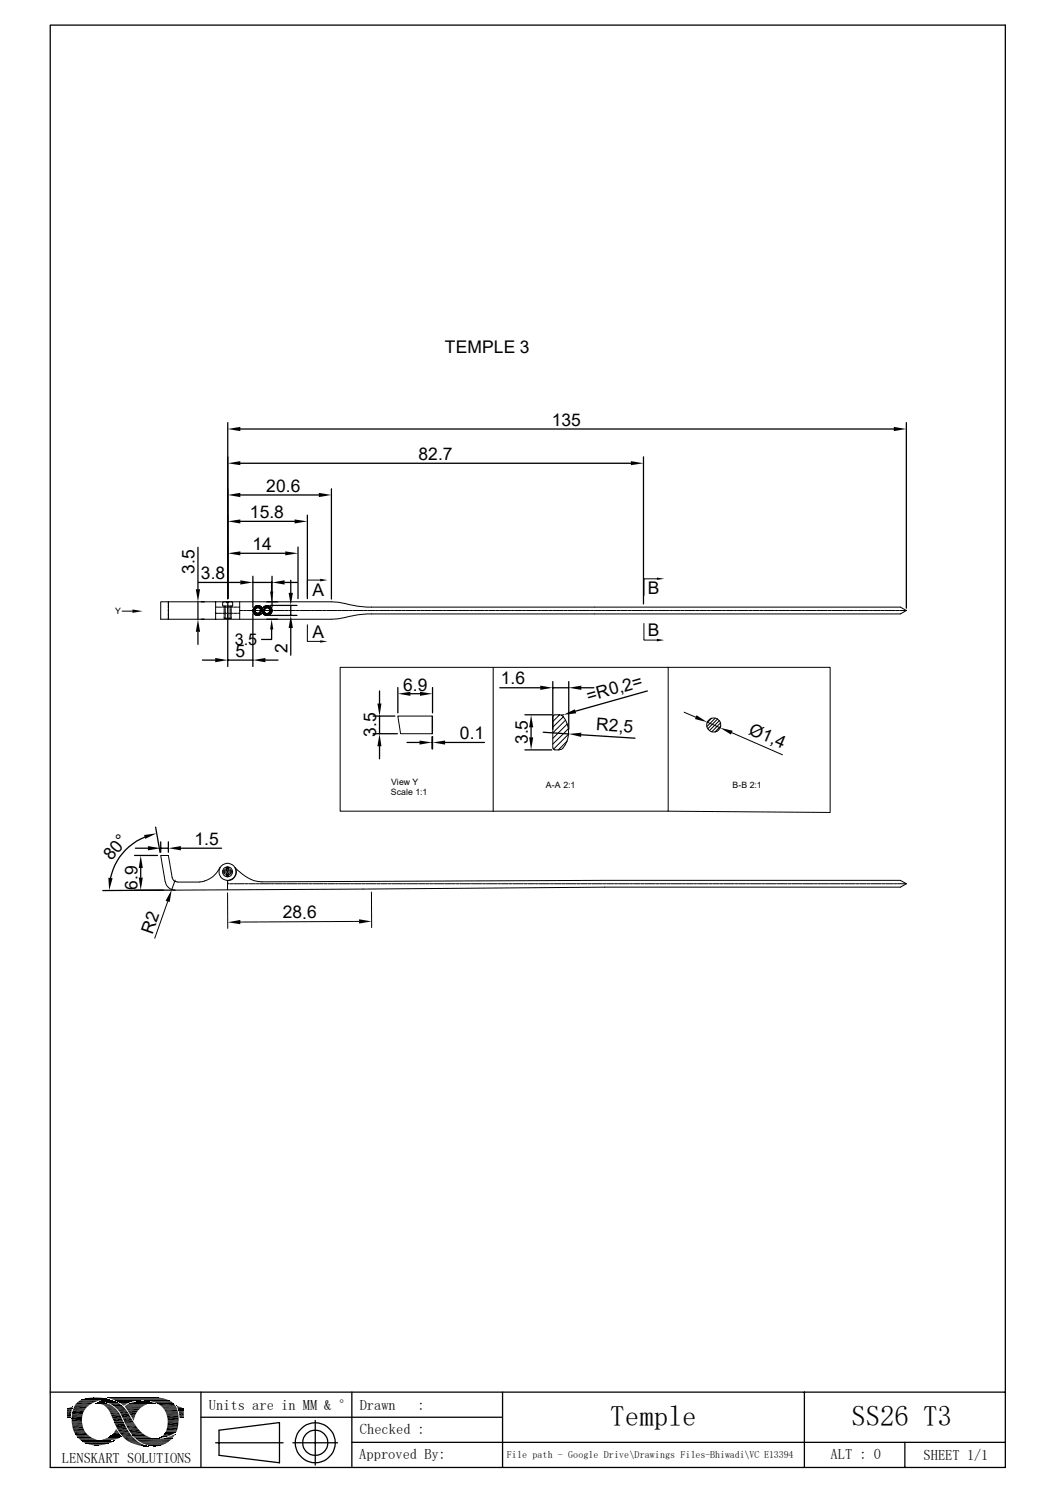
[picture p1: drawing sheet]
<svg xmlns="http://www.w3.org/2000/svg" width="210mm" height="297mm" viewBox="0 0 210 297" stroke-linecap="round" stroke-linejoin="round" font-family="sans-serif">
<g fill="none" stroke="#000" stroke-width=".2">
<path d="M32 119.7h1.5v.6v-.6l33.8 .1a30.3 30.3 0 0 0 6.6 1h105.2l1.2 .7-1.2 .6h-105.2a30.3 30.3 0 0 0-6.6 1l-33.8 .1v-.6v.6h-1.5zM42.9 119.7v3.5M44.5 119.7l-.2 .2v.7h.3M45.1 119.7v.2h.4v-.2M45.3 119.7v3.5M46.1 119.7l.2 .2v.7h-1M47.7 119.7v3.5M63.7 115.4h-2.6v3.3M130.6 115.1h-2.5v3.3M24.3 121.6h2M33.5 120.4v.6M33.5 121.2v.6"/>
<path d="M33.5 121.9v.6M42.9 122h.4M42.9 120.8h.4M43.5 122h.6M43.5 120.8h.6M44.2 122h.6M44.2 120.8h.6M44.6 120.6h.6M44.6 120.6v.3M44.6 121.1v.6M44.6 121.8v.6M44.6 122.6v.4"/>
<path d="M44.6 123l.6 .1M44.6 123h.6M44.8 120.6v.4M44.8 121.1v.7M44.8 121.9v.6M44.8 122.6v.5M45 122h.6M45 120.8h.6M45.3 123h.7M45.7 122h.6M45.7 120.8h.6M45.8 120.6v.4"/>
<path d="M45.8 121.1v.7M45.8 121.9v.6M45.8 122.6v.5M46 120.6v.3M46 121.1v.6M46 121.8v.6M46 122.6v.4M46 123l-.7 .1M46.5 122h.6M46.5 120.8h.6M47.2 120.8h.5M47.2 122h.5"/>
<path d="M47.7 121.5h.6M48.4 121.5h.6M49.2 121.5h.6M49.9 121.5h.6M50.3 121.3l.2 .8M50.5 122.1a.98 .98 0 0 0 1.4 0M50.7 121.5h.6M50.7 121.5l-.4 .3M50.7 121.3l-.4 .4M50.7 121.7l-.3 .3M50.8 121.7l.3 .3M50.8 121.8l-.3 .3"/>
<path d="M50.8 120.6l-.3 .3-.1 .4M50.9 121.9l-.3 .3M51 120.5l-.7 .7M51 122l-.3 .3M51.1 122h.1M51.1 122l-.3 .3M51.2 120.5l-.4 .1M51.2 120.5h.4M51.2 120.5l-.9 .9M51.3 120.9h.1M51.3 120.9a.55 .55 0 0 0-.5 .7M51.3 122l-.4 .4"/>
<path d="M51.4 120.9l.5 .5M51.4 120.5l-1.1 1.1M51.4 121.5h.6M51.5 122l-.4 .4M51.7 120.5l-.3 .4M51.7 121.7h.1M51.7 121.7l-.4 .3M51.7 121.7l.3 .4M51.8 121.7l-.1 .1M51.8 120.6l-.3 .3M51.8 121.8l-.6 .7M51.9 121.4l.3 .5"/>
<path d="M51.9 120.7l-.3 .2M51.9 122l-.5 .4M51.9 122l-.3 .4M52 120.8l-.5-.3-.4 .4M52 120.8l.1 .2M52 120.7l-.3 .3M52.1 120.9l-.3 .3M52.2 121l-.3 .2M52.2 121.9h.1M52.2 121.9v.1M52.2 121.5h.6M52.2 121.1l-.3 .3"/>
<path d="M52.2 120.9h.1M52.2 120.9l.3 .6-.3 .3M52.3 121.9l.1 .2M52.3 121.2l-.3 .3M52.4 122.1l.4 .3M52.4 121.3l-.4 .3M52.4 121.4l-.3 .3M52.5 121.6h.1M52.5 121.6l.1 .2M52.5 121.5h.1M52.5 121.7l-.3 .2M52.6 121.8h.1"/>
<path d="M52.6 121.8l.4 .2h.3M52.6 121.8l-.3 .2M52.7 121.2h.1M52.7 121.9l-.3 .3M52.7 121.1l-.1 .1M52.7 120.5l-.2 .4M52.8 122l-.3 .3M52.9 121l-.2 .2M52.9 122l-.3 .3M52.9 121.5h.6M53 120.5l-.5 .4M53 122l-.3 .4"/>
<path d="M53.2 120.4l-.6 .7M53.2 122l-.4 .4M53.3 120.9a.54 .54 0 0 1 .3 .9M53.3 120.9l-.4 .1M53.3 120.5l-.4 .4M53.5 120.5l-.4 .4M53.6 121.8l-.3 .2M53.6 121.1l.3-.3 .2 .7M53.6 120.6l-.3 .3M53.7 121.5h.6M53.7 120.7l-.3 .2M53.8 120.7l-.3 .3"/>
<path d="M53.8 120.8a.98 .98 0 0 0-1.4 0l.3 .4M54 120.9l-.3 .3M54 121.1l-.3 .3M54.1 121.2l-.4 .4M54.1 121.8l-.7 .6M54.1 121.5a1.01 1.01 0 0 1-1.3 .9M54.1 121.3l-1.1 1.1M54.1 121.5l-.9 .9M54.1 121.5h.1M54.4 121.5h.6M55.2 121.5h.6M55.9 121.5h.6"/>
<path d="M56.7 121.5h.6M57.4 121.5h.6M58.2 121.5h.6M58.9 121.5h.6M59.7 121.5h.6M60.4 121.5h.6M61.1 124.3v3.3h2.6M61.2 121.5h.6M61.9 121.5h.6M62.7 121.5h.6M63.4 121.5h.6M64.2 121.5h.6"/>
<path d="M64.9 121.5h.6M65.7 121.5h.6M66.4 121.5h.6M67.2 121.5h.6M67.6 132.8h65.3v28.6h-65.3zM67.9 121.5h.6M68.7 121.5h.6M69.4 121.5h.6M70.2 121.5h.6M70.9 121.5h.6M71.7 121.5h.6M72.4 121.5h.6"/>
<path d="M73.2 121.5h.6M73.9 121.5h.6M74.7 121.5h.6M75.4 121.5h.6M76.2 121.5h.6M76.9 121.5h.6M77.7 121.5h.6M78.4 121.5h.6M79.2 121.5h.6M79.9 121.5h.6M80.7 121.5h.6M81.4 121.5h.6"/>
<path d="M82.2 121.5h.6M82.9 121.5h.6M83.7 121.5h.6M84.4 121.5h.6M85.2 121.5h.6M85.9 121.5h.6M86.7 121.5h.6M87.4 121.5h.6M88.2 121.5h.6M88.9 121.5h.6M89.7 121.5h.6M90.4 121.5h.6"/>
<path d="M91.2 121.5h.6M91.9 121.5h.6M92.7 121.5h.6M93.4 121.5h.6M94.2 121.5h.6M94.9 121.5h.6M95.7 121.5h.6M96.4 121.5h.6M97.2 121.5h.6M97.9 121.5h.6M98.1 132.8v28.7M98.7 121.5h.6"/>
<path d="M99.4 121.5h.6M100.2 121.5h.6M100.9 121.5h.6M101.7 121.5h.6M102.4 121.5h.6M103.2 121.5h.6M103.9 121.5h.6M104.7 121.5h.6M105.4 121.5h.6M106.2 121.5h.6M106.9 121.5h.6M107.7 121.5h.6"/>
<path d="M108.4 121.5h.6M109.2 121.5h.6M109.9 121.5h.6M110.7 121.5h.6M111.4 121.5h.6M112.2 121.5h.6M112.9 121.5h.6M113.7 121.5h.6M114.4 121.5h.6M115.2 121.5h.6M115.9 121.5h.6M116.7 121.5h.6"/>
<path d="M117.4 121.5h.6M118.2 121.5h.6M118.9 121.5h.6M119.7 121.5h.6M120.4 121.5h.6M121.2 121.5h.6M121.9 121.5h.6M122.7 121.5h.6M123.4 121.5h.6M124.2 121.5h.6M124.9 121.5h.6M125.7 121.5h.6"/>
<path d="M126.4 121.5h.6M127.2 121.5h.6M127.9 121.5h.6M128.1 124v3.3h2.5M128.7 121.5h.6M129.4 121.5h.6M130.2 121.5h.6M130.9 121.5h.6M131.7 121.5h.6M132.4 121.5h.6M132.9 132.8h32.2v28.8l-32.2-.2M133.2 121.5h.6"/>
<path d="M133.9 121.5h.6M134.7 121.5h.6M135.4 121.5h.6M136.2 121.5h.6M136.9 121.5h.6M137.7 121.5h.6M138.4 121.5h.6M139.2 121.5h.6M139.9 121.5h.6M140.7 121.5h.6M141.4 121.5h.6M142.2 121.5h.6"/>
<path d="M142.9 121.5h.6M143.7 121.5h.6M144.4 121.5h.6M145.2 121.5h.6M145.9 121.5h.6M146.7 121.5h.6M147.4 121.5h.6M148.2 121.5h.6M148.9 121.5h.6M149.7 121.5h.6M150.4 121.5h.6M151.2 121.5h.6"/>
<path d="M151.9 121.5h.6M152.7 121.5h.6M153.4 121.5h.6M154.2 121.5h.6M154.9 121.5h.6M155.7 121.5h.6M156.4 121.5h.6M157.2 121.5h.6M157.9 121.5h.6M158.7 121.5h.6M159.4 121.5h.6M160.2 121.5h.6"/>
<path d="M160.9 121.5h.6M161.7 121.5h.6M162.4 121.5h.6M163.2 121.5h.6M163.9 121.5h.6M164.7 121.5h.6M165.4 121.5h.6M166.2 121.5h.6M166.9 121.5h.6M167.7 121.5h.6M168.4 121.5h.6M169.2 121.5h.6"/>
<path d="M169.9 121.5h.6M170.7 121.5h.6M171.4 121.5h.6M172.2 121.5h.6M172.9 121.5h.6M173.7 121.5h.6M174.4 121.5h.6M175.2 121.5h.6M175.9 121.5h.6M176.7 121.5h.6M177.4 121.5h.6M178.2 121.5h.6"/>
<path d="M178.9 121.5h.6M179.7 121.5h.6M79.1 142.5h6.9v3.5h-6.3zM85.9 142.5v3.5M109.9 142.6v6.2M110.1 142.3h-.1M111.3 142.2h-.9l-.4 .4M111.3 142.2h.2a3.8 3.8 0 0 1 1.5 4.1 3.4 3.4 0 0 1-1.5 2.8l-1.1 .1-.4-.4M111.3 142.2l-1.4 1.4M112.1 142.6l-2.2 2.1M112.5 143.3l-2.6 2.5M112.8 144l-2.9 2.9"/>
<path d="M112.8 147.4l-1.8 1.8M113.1 144.9l-3.2 3.1M113.1 146l-3 3.1M136.1 141.7l2.2 1M140.7 143.7l2.5 1.1M141.5 142.9l-.9 .9M142.2 142.9l-1.6 1.6M142.7 143l-1.9 2M143 143.4l-1.9 1.9M143.3 143.8l-1.7 1.8M143.3 144.4l-1.1 1.2M145.5 145.8l10.1 4.4"/>
<path d="M32.9 175.4l-.9-5.2h1.5l.7 4.4 .4 .6 .6 .2M32.9 175.4a1.98 1.98 0 0 0 1.9 1.7l85.5-.6h58.8l1.2-.7-1.2-.7h-58.8l-68.2 .3M33.4 179.3l-2.6 7.3M34.8 175.1l-.6 1.9M35.2 175.5h4.6M40.6 175.3l-.8 .1M43.8 172.5a4.9 4.9 0 0 1-3.2 2.8M44.2 173.4h.6M44.3 173.7h.7v.7M44.6 173.4l.2 .5M44.9 172.8l-.3 .5M44.9 174l.6 .1"/>
<path d="M45 173.4h.6M45 172.8h.6M45 172.5v.7h-.7M45.3 172.4v.6M45.3 173.1v.6M45.3 173.9v.6M45.3 177.6v7.1M45.3 175.8h.3M45.3 175.5h.1M45.5 172.5v.7h.7M45.7 175.8h.6M45.7 172.9l.3 .5"/>
<path d="M45.7 173.4h.6M45.9 173.6l-.3 .4M46.2 173.7h-.7v.7M46.5 175.8h.6M47.2 175.8h.6M48 175.8h.6M48.7 175.8h.6M49.5 175.8h.6M50.2 175.8h.6M51 175.8h.6M51.7 175.8h.6M52.1 175.4a7.8 7.8 0 0 1-5.3-2.8 1.73 1.73 0 0 1-1.5 2.6v1.8"/>
<path d="M52.5 175.8h.6M53.2 175.8h.6M54 175.8h.6M54.7 175.8h.6M55.5 175.8h.5M56.2 175.8h.6M57 175.8h.6M57.7 175.8h.6M58.5 175.8h.6M59.2 175.8h.6M60 175.8h.6M60.7 175.8h.6"/>
<path d="M61.5 175.8h.6M62.2 175.8h.6M62.9 175.8h.7M63.7 175.8h.6M64.5 175.8h.6M65.2 175.8h.6M66 175.8h.5M66.7 175.8h.6M67.5 175.8h.6M68.2 175.8h.6M69 175.8h.6M69.7 175.8h.6"/>
<path d="M70.5 175.8h.6M71.2 175.8h.6M72 175.8h.6M72.7 175.8h.6M73.4 175.8h.7M73.9 177.5v7M74.2 175.8h.6M75 175.8h.6M75.7 175.8h.6M76.5 175.8h.5M77.2 175.8h.6M78 175.8h.6"/>
<path d="M78.7 175.8h.6M79.5 175.8h.6M80.2 175.8h.6M81 175.8h.6M81.7 175.8h.6M82.5 175.8h.6M83.2 175.8h.6M83.9 175.8h.7M84.7 175.8h.6M85.5 175.8h.6M86.2 175.8h.6M87 175.8h.6"/>
<path d="M87.7 175.8h.6M88.5 175.8h.6M89.2 175.8h.6M90 175.8h.6M90.7 175.8h.6M91.5 175.8h.6M92.2 175.8h.6M93 175.8h.6M93.7 175.8h.6M94.4 175.8h.7M95.2 175.8h.6M96 175.8h.6"/>
<path d="M96.7 175.8h.6M97.5 175.8h.6M98.2 175.8h.6M99 175.8h.6M99.7 175.8h.6M100.5 175.8h.5M101.2 175.8h.6M102 175.8h.6M102.7 175.8h.6M103.5 175.8h.6M104.2 175.8h.6M105 175.8h.6"/>
<path d="M105.7 175.8h.6M106.5 175.8h.6M107.2 175.8h.6M108 175.8h.6M108.7 175.8h.6M109.5 175.8h.6M110.2 175.8h.6M111 175.8h.5M111.7 175.8h.6M112.5 175.8h.6M113.2 175.8h.6M114 175.8h.6"/>
<path d="M114.7 175.8h.6M115.5 175.8h.6M116.2 175.8h.6M117 175.8h.6M117.7 175.8h.6M118.4 175.8h.7M119.2 175.8h.6M120 175.8h.6M120.7 175.8h.6M121.5 175.8h.5M122.2 175.8h.6M123 175.8h.6"/>
<path d="M123.7 175.8h.6M124.5 175.8h.6M125.2 175.8h.6M126 175.8h.6M126.7 175.8h.6M127.5 175.8h.6M128.2 175.8h.6M128.9 175.8h.7M129.7 175.8h.6M130.5 175.8h.6M131.2 175.8h.6M132 175.8h.5"/>
<path d="M132.7 175.8h.6M133.5 175.8h.6M134.2 175.8h.6M135 175.8h.6M135.7 175.8h.6M136.5 175.8h.6M137.2 175.8h.6M138 175.8h.6M138.7 175.8h.6M139.4 175.8h.7M140.2 175.8h.6M141 175.8h.6"/>
<path d="M141.7 175.8h.6M142.5 175.8h.5M143.2 175.8h.6M144 175.8h.6M144.7 175.8h.6M145.5 175.8h.6M146.2 175.8h.6M147 175.8h.6M147.7 175.8h.6M148.5 175.8h.6M149.2 175.8h.6M149.9 175.8h.7"/>
<path d="M150.7 175.8h.6M151.5 175.8h.6M152.2 175.8h.6M153 175.8h.6M153.7 175.8h.6M154.5 175.8h.6M155.2 175.8h.6M156 175.8h.5M156.7 175.8h.6M157.5 175.8h.6M158.2 175.8h.6M159 175.8h.6"/>
<path d="M159.7 175.8h.6M160.4 175.8h.7M161.2 175.8h.6M162 175.8h.6M162.7 175.8h.6M163.4 175.8h.7M164.2 175.8h.6M165 175.8h.6M165.7 175.8h.6M166.5 175.8h.5M167.2 175.8h.6M168 175.8h.6"/>
<path d="M168.7 175.8h.6M169.5 175.8h.6M170.2 175.8h.6M171 175.8h.6M171.7 175.8h.6M172.5 175.8h.6M173.2 175.8h.6M173.9 175.8h.7M174.7 175.8h.6M175.5 175.8h.6M176.2 175.8h.6M177 175.8h.5"/>
<path d="M177.7 175.8h.6M178.5 175.8h.6M179.2 175.8h.6M180 175.8h.3M71.4 183.3l-23.6 .1M14.7 279.9h2.6M15 279.4h3M15.3 279h3.5M15.7 278.7h3.9M15.9 278.6h4M16 278.6h4.2M16 278.5h4.4"/>
<path d="M16.2 278.5h4.3M16.4 278.4h5.4M16.5 278.3h5.1M16.7 278.3h4.7M16.9 278.2h4.3M17.1 278.2h3.9M17.5 278.1h3M17.6 278.1h2.9M19 279.2h2.1M19.1 279.2h2.2M19.7 278.8h3.2M19.8 278.8h2.9"/>
<path d="M19.9 278.7h2.7M20.2 278.7h2.2M20.3 278.9h2.7M20.6 279h2.7M21.3 279h2M21.3 279.1h2.4M21.3 278h10.3M21.4 278.1h10.5M21.5 278.1h11M21.8 278h7.4M21.8 278.2h10.8M21.8 278.4h-5.6"/>
<path d="M22 278.3h10.9M22.2 278.3h10.8M22.3 278.4h10.9M22.5 278.4h10.8M22.6 278.5h11M22.8 278.6h5.1M22.9 278.6h4.4M23 278.7h4.2M23.2 278.8h3.3M23.5 278.9h2.7M23.5 278.9h2.5M23.7 279h2.1"/>
<path d="M24.8 279.8h3.7M24.8 279.8h3.5M24.8 279.9h3.4M24.9 279.7h3.8M25 279.6h3.7M25.1 279.5h4M25.4 279.4h3.8M25.4 279.3h4.2M25.7 279.2h4.2M26 279.1h4.8M26.2 279h4.4M26.2 279h4.2"/>
<path d="M26.6 278.9h3.5M26.8 278.9h3.1M27.1 278.8h2.6M28.7 278.6h5M29.3 278.6h4.4M29.4 278.7h4.5M30.1 278.8h4M30.4 278.9h3.8M30.7 279h3.7M30.8 279.2h-5M31 279.1h3.5M31.2 279.2h3.3"/>
<path d="M31.9 279.7h3M32.1 279.8h2.9M14.3 282.3h2M14.3 282.8h2M14.3 283h2M14.3 283.1h2M14.3 283.5h2.1M14.4 281h2.2M14.5 280.5h2.3M14.5 284.2h2.1M14.6 284.7h2.3M15 285.3h2.3"/>
<path d="M15.3 285.8h2.7M15.4 285.9h2.6M15.4 285.9h2.8M15.5 286h2.8M15.6 286.1h3M15.7 286.3h3.3M15.9 286.4h3.1M15.9 286.4h3.6M16 286.6h3.9M16.2 286.6h3.7M16.2 286.6h4.2M16.3 286.7h5.2"/>
<path d="M16.3 286.8h6.3M16.6 286.9h5.8M16.6 286.9h5.7M16.7 287h5.5M16.9 287h5M17 287.1h4.8M17.1 287.1h4.6M17.1 287.2h4.5M17.4 287.3h4M17.7 287.3h3.2M17.9 287.4h2.8M20.5 286.3h2.6"/>
<path d="M20.7 286.2h2.8M21.1 286.2h2.5M21.2 286.1h2.6M21.5 285.9h2.5M21.5 286h2.3M21.8 285.8h2.3M21.9 285.7h2.2M22 285.7h2M22 285.6h2M22.9 286.4h-2.7M24.1 285.8h-2.3M25.1 280.2h2.7"/>
<path d="M25.4 280.6h2M25.4 286.8h2.1M26.1 285.2h2.4M26.3 285.5h2.5M26.3 285.5h2.6M26.4 285.6h2.7M26.5 285.7h2.8M26.5 285.8h3.1M26.7 285.9h3.1M26.8 286h3.3M26.8 286.1h3.7M27 286.2h4.1"/>
<path d="M27.1 286.2l7.1 .1M27.1 286.3h7M27.6 286.7h6.1M27.8 286.9h5.7M27.9 286.9h5.5M28 287h5.3M28.2 287.1h5M28.5 287.2h4.4M28.8 287.3h3.9M29 287.5h3.4M29.5 287.5h2.6M29.6 287.6h2.4"/>
<path d="M31.7 286.2h2.5M32.4 280.1h2.7M32.5 280.2h2.7M32.6 280.3h2.6M32.6 280.4h2.6M32.7 280.5h2.6M32.8 285h2.1M32.9 285h2.1M32.9 280.9h2.5M32.9 284.9h2.2M32.9 284.9h2.1M32.9 284.8h2.2"/>
<path d="M33 284.7h2.1M33 284.6h2.2M33.1 284.5h2.1M33.1 284.6h2.1M33.1 281.5h2.4M33.2 283.9h2.2M33.4 282.5h2.1"/>
<circle cx="141.9" cy="144.2" r="1.4"/>
<circle cx="45.2" cy="173.5" r=".98"/>
<circle cx="45.3" cy="173.5" r="1.69"/>
</g>
<g fill="none" stroke="#000" stroke-width=".25">
<path d="M10 5h189.9v286.9h-189.9zM45.3 84.1v35M47.8 85.3h130M47.8 98.5h15.6M47.8 92.2h77.7M65.9 97.2v22M128 90.9v29.2M180.3 84.1v36.9M39.4 108.9v8.3M39.4 119.7v3.5M39.5 115.9h8.3M40 119.7h.6"/>
<path d="M47.8 110.1h8.9M47.8 103.7h10.8M50.3 114.6v6.2M50.3 115.9h3.8M53 119.7h2.2M54 115.7v2M54.1 114.6v6.2M56.6 115.9h2.5M57.8 115.4v2.5M59.3 108.8v10.3M61.1 102.5v16.6M39.4 125.7v2.5"/>
<path d="M40 123.2h.6M40.3 131.3h2.5M45.3 120.3v12.3M45.3 131.3h5M50.3 122.1v10.5M52.8 131.3h2.5M53 123.2h2.2M53.6 122.4h5.5M53.8 120.4h5.3M54 125.2v2h-2M57.8 120.4v2M57.8 124.9v5.4"/>
<path d="M75.5 137.5v2.5M79.1 136.8v5M81.6 138h1.9M86 136.8v5M99.4 136.8h8M109.9 135.6v9.5M109.9 136.8h3.2M113.1 135.6v9.5M115.6 136.8h2.5M128.7 137.5l-14.2 4M74.2 146h4.8M74.2 142.5h4.3"/>
<path d="M75.5 142.5v3.5M75.5 148.5v2.5M80.9 147.7h2.5M85.9 146.6v2.4M85.9 147.7h.1M86 146.6v2.4M88.5 147.7h7.9M104.4 142.2h5.3M104.4 149.2h5.3M105.6 144.7v2M108 145.7l5.1 .3M112.1 142.2l-.4 .1"/>
<path d="M115.6 146.2l10.7 .7M26.8 170.2h4.5M26.8 177.1h8M26.9 168.7h2.5M28 172.7v1.9M28.8 166.5a11.4 11.4 0 0 0-6.8 8.2M30.9 164.5l.9 5.1M32 167.5v2M32 168.7h1.5M32.5 177.1l-12.1 .1M33.5 167.5v2M36 168.7h8.1"/>
<path d="M10 276.9h189.9M14.7 279.7h2.9M40 276.9v15M70 276.9v15M99.9 276.9v15M160 276.9v15M14.3 281.5h2.1M14.3 283.3h2.1M14.7 284.9h2.4M15 285.5h2.6M24.6 286.1h2.2M24.9 280.1h3.2"/>
<path d="M25.1 283.8h2.1M25.3 284h2.1M26.1 285.4h2.7M27.2 286.5h6.8M33.1 281.3h2.4M33.4 282.7h2.1M40 281.9h59.9M42.9 287h13.4M43.6 284.5l12-1.5v8l-12-1.5zM58.3 287h8.8M62.7 282.6v8.9M70 286.9h129.9"/>
<path d="M180 286.9v5"/>
<circle cx="62.7" cy="287" r="2.51"/>
<circle cx="62.7" cy="287" r="4"/>
</g>
<g fill="#000">
<path d="M45.3 85.3l2.5-.4v.9zM45.3 98.5l2.5-.5v.9zM45.3 92.2l2.5-.5v.8zM63.4 98l2.5 .5-2.5 .4zM125.5 91.7l2.5 .5-2.5 .3zM177.8 84.9l2.5 .4-2.5 .5zM38.9 117.2h.9l-.4 2.5zM45.3 110.1l2.5-.4v.8zM47.8 115.4l2.5 .5-2.5 .4zM45.3 103.7l2.5-.4v.8zM53.7 117.7h.7l-.4 2zM54.1 115.9l2.5-.5v.9z"/>
<path d="M56.7 109.7l2.6 .4-2.6 .4zM57.4 117.9h.9l-.5 2.5zM58.6 103.3l2.5 .4-2.5 .4zM63.7 115.1l1.5 .3-1.5 .3zM130.6 114.9l1.5 .2-1.5 .3zM26.3 121.2l2.1 .4-2.1 .3zM39.4 123.2l.4 2.5h-.9zM42.8 130.9l2.5 .4-2.5 .4zM50.3 131.3l2.5-.4v.8zM54 123.2l.4 2h-.7zM57.8 122.4l.5 2.5h-.9zM63.7 127.4l1.5 .2-1.5 .2z"/>
<path d="M75.1 140h.8l-.4 2.5zM79.1 138l2.5-.4v.8zM83.5 137.6l2.5 .4-2.5 .4zM107.4 136.4l2.5 .4-2.5 .4zM113.1 136.8l2.5-.4v.8zM130.6 127.1l1.5 .2-1.5 .3zM75.5 146l.4 2.5h-.8zM83.4 147.3l2.5 .4-2.5 .4zM86 147.7l2.5-.4v.8zM105.6 142.2l.4 2.5h-.8zM105.2 146.7h.8l-.4 2.5zM112.1 142.2l2.2-1.1 .3 .8z"/>
<path d="M113.1 146l2.5-.2v.8zM138.5 142.3l2.2 1.4-2.5-.7zM143.2 144.8l2.5 .6-.3 .7zM21.5 174.6l.9 .1-.7 2.4zM28 170.2l.4 2.5h-.8zM27.6 174.6h.8l-.4 2.5zM28.7 166.1l2.5-.3-2.3 1.1zM29.4 168.3l2.6 .4-2.6 .5zM34.2 177l-.5 2.5-.8-.3zM33.5 168.7l2.5-.4v.9zM45.3 183.5l2.5-.5v.9zM71.4 182.9l2.5 .4-2.5 .4z"/>
<path d="M14.3 279.9h.1zM13.8 280l.5-.1 .1 .1zM14.3 279.9h.1v.1zM18.3 278h1.6zM18.7 278h1.2zM19.1 279.1h1.9zM19.2 279.1h1.8zM19.2 279.1h1.7zM19.4 279.1h1.5zM19.5 279.1h1zM19.4 279.1h1.2zM19.5 279.1h1.1z"/>
<path d="M19.6 279.1h.9zM19.6 279.2l1.9 .1zM19.7 278.8h.2zM19.6 279.1h.8zM19.8 279.1h.6zM20 279.3l1.7 .1zM19.8 279.1h.4zM20.1 279l.1 .1zM20.1 279h.1zM20.2 279.4h1.6zM20.4 279.4l1.7 .2h-1.4zM20.4 279.4h1.4l.3 .2z"/>
<path d="M20.5 278.7h1.8zM20.5 278.7h1.7zM20.6 278.6l1.6 .1zM20.7 279.6l1.7 .1h-1.5zM20.7 279.6h1.4l.3 .1zM20.6 278.6h1.4zM20.9 278.6h1.1zM20.9 279.7l1.6 .1zM21 279.8l1.7 .2h-1.4zM21 279.8h1.5l.2 .2zM21.2 278.6h.3zM20.9 278.6h.8z"/>
<path d="M21.2 278.6h.5zM21.5 278.4h.3zM21.8 279.2h1.9zM22.4 279.6h1.9zM22.5 279.6h1.8zM22.5 279.6l1.8 .1zM22.6 279.7l2 .2h-1.7zM22.6 279.7h1.7l.3 .2zM22.9 279.9l1.9 .2h-1.7zM22.9 279.9h1.7l.2 .2zM23.7 279l1.9 .1zM23.8 279.1h1.8z"/>
<path d="M23.8 279.1h1.6zM24 279.1h1.4zM24 279.1l1.3 .1zM24 279.2l1 .2h-.7zM24 279.2h1.3l-.3 .2zM24.3 279.4l.6 .1zM24.3 279.4h.7zM24.4 279.5l.3 .1zM24.4 279.5h.5zM24.6 279.6v.1zM24.6 279.6h.1zM27.5 278.8h2z"/>
<path d="M27.5 278.8h1.9zM28.2 278.8h1.2zM28.2 278.8h.7zM30.4 279.2h.4zM30.4 279.2h.5zM30.7 279.2h.2zM30.9 278h.2zM35.1 279.7h.2zM35.1 279.7l.5 .1zM35.2 279.8l.8 .2h-.7zM35.2 279.8l.8 .2zM35.3 280l1 .1h-1z"/>
<path d="M35.3 280h.7l.3 .1zM13.3 280.2h1.1zM13.3 280.2l1 .1zM13.3 280.3l1 .1h-1zM13.3 280.3h1v.1zM13.3 280.4l.9 .4h-.9zM13.3 280.4h1l-.1 .4zM13.3 280.8h.9zM13.3 280.8l.8 .5h-.8zM13.3 280.8h.9l-.1 .5zM13.3 281.3l.8 .4h-.8zM13.3 281.3h.8v.4z"/>
<path d="M13.3 281.7h.8zM13.3 281.7l.8 .2h-.8zM13.3 281.7h.8v.2zM13.3 281.9h.8zM13.3 281.9l.8 .1zM13.4 280.2h1zM13.7 280.1l.7 .1zM13.7 280.1h.7zM13.8 280h.6zM14.3 282.3l2 .4h-2zM14.3 282.3h2v.4zM18.3 287.4l1.9 .1z"/>
<path d="M18.3 287.4h1.9zM18.4 287.5h1.1zM18.4 287.5h1.8zM18.9 287.5h.6zM19.1 287.5h.4zM20.4 286.4l1.9 .1zM20.4 286.4h2zM20.6 286.5h1.5zM20.6 286.5h1.7zM20.7 286.5h1.1zM20.7 286.5h1.4zM21 286.5h.6z"/>
<path d="M21 286.5h.8zM21.3 280l1.7 .2h-1.6zM21.3 280h1.4l.3 .2zM21.3 286.5h.3zM21.4 286.5h.2zM21.4 280.2l1.8 .3h-1.6zM21.4 280.2h1.6l.2 .3zM21.6 280.5h1.6zM21.6 280.5l1.8 .2h-1.7zM21.6 280.5h1.6l.2 .2zM21.7 280.7l1.8 .1h-1.7zM21.7 280.7h1.7l.1 .1z"/>
<path d="M21.8 280.8l1.8 .2h-1.7zM21.8 280.8h1.7l.1 .2zM21.9 281l1.8 .1zM21.9 281.1l1.9 .2h-1.8zM21.9 281.1h1.8l.1 .2zM21.5 286.7h1.1zM21.9 286.7h.7zM22 281.3l1.8 .1zM22 286.7h.6zM22.1 281.4l1.9 .3h-1.8zM22.1 281.4h1.7l.2 .3zM22.1 285.6l1.9 .1z"/>
<path d="M22.1 285.6h1.9zM22.2 281.7l2 .5h-1.8zM22.2 281.7h1.8l.2 .5zM22.2 285.5l1.8 .1zM22.2 285.5h1.7zM22.2 286.7h.5zM22.3 286.7h.4zM22.4 286.7h.3zM22.4 282.2l2.1 .5h-1.9zM22.4 282.2h1.8l.3 .5zM22.4 285.3h1.4zM22.4 285.3l1.5 .2h-1.7z"/>
<path d="M22.4 285.3h1.4l.1 .2zM22.6 286.6h.2zM22.6 282.7l1.9 .1zM22.7 282.8l1.9 .1zM22.7 282.9l1.9 .1zM22.7 285l1.1 .3h-1.4zM22.7 285h.9l.2 .3zM22.7 283h1.9zM22.7 284.9l.9 .1zM22.8 283l1.9 .2h-1.9zM22.8 283h1.8l.1 .2zM22.8 283.2l2.3 .9h-1.9z"/>
<path d="M22.8 283.2h1.9l.4 .9zM22.9 284.7l.6 .2h-.8zM22.9 284.7h.5l.1 .2zM22.6 286.6h.3zM22.9 284.6l.5 .1h-.5zM22.9 284.6l.5 .1zM23 284.4h.2zM23 284.4l.3 .2h-.4zM23 284.4l.3 .2zM23.1 284.4h.1zM23.1 280.1l1.8 .2h-1.5zM23.1 280.1h1.7l.1 .2z"/>
<path d="M23.4 280.3l1.8 .4h-1.6zM23.4 280.3h1.5l.3 .4zM23.6 280.7l1.7 .1zM23.7 280.8l1.9 .4h-1.6zM23.7 280.8h1.6l.3 .4zM24 281.2l1.6 .1zM24 281.3l2 .7h-1.7zM24 281.3h1.6l.4 .7zM24.3 282l1.8 .2h-1.7zM24.3 282h1.7l.1 .2zM24.4 282.2l2 .5h-1.7zM24.4 282.2h1.7l.3 .5z"/>
<path d="M24.7 282.7l1.9 .3h-1.8zM24.7 282.7h1.7l.2 .3zM24.8 283l1.9 .2h-1.8zM24.8 283h1.8l.1 .2zM24.9 283.2h1.8zM24.9 283.2l1.9 .1zM24.9 283.3h1.9zM25 283.3l1.9 .1zM25 283.4l2 .1h-1.9zM25 283.4h1.9l.1 .1zM25.1 283.5l1.9 .1zM25.4 280.6l2 .1z"/>
<path d="M25.4 280.7l1.7 .4h-1.4zM25.4 280.7h2l-.3 .4zM25.5 284.4l2.5 .5h-2.1zM25.5 284.4h2.1l.4 .5zM25.7 281.1l1.2 .4h-.9zM25.7 281.1h1.4l-.2 .4zM25.8 286.9l2 .1h-1.7zM25.8 286.9h1.7l.3 .1zM26 281.5l.9 .1zM26 281.6l.8 .3h-.6zM26 281.6h.9l-.1 .3zM26.1 287l2 .2h-1.5z"/>
<path d="M26.1 287h1.7l.3 .2zM26.2 281.9l.5 .2h-.4zM26.2 281.9h.6l-.1 .2zM26.3 282.1l.4 .1h-.3zM26.3 282.1h.4v.1zM26.4 282.2l.2 .3zM26.4 282.2h.3l-.1 .3zM26.5 282.5l.1 .1zM26.6 287.2l1.7 .1zM26.8 287.3l1.9 .2h-1.2zM26.8 287.3h1.5l.4 .2zM27.5 287.5h1.3z"/>
<path d="M27.6 287.5l1.4 .1zM28 287.6h1.1zM28.1 287.6l1.1 .1zM28.2 287.7h1.1zM28.5 287.7h.9zM28.6 287.7h.9zM29 287.7h.5zM29.2 287.7h.3zM29.3 287.7h.2zM29.6 287.5l2 .2zM30.2 287.7h1.3zM30.2 287.7h1.4z"/>
<path d="M30.4 287.7h.9zM30.4 287.7h1.1zM30.5 287.7h.5zM30.5 287.7h.8zM30.7 287.7h.3zM31.8 286h.2zM31.8 286h.1zM31.8 286h.4zM31.9 286h.4zM32.1 285.8h.8zM32.1 285.8h.9zM31.9 286l.2-.2 .2 .2z"/>
<path d="M32.1 285.8h.8l-.6 .2zM32.1 285.8h1zM32.2 285.8h.9zM32.3 286.2h1.9zM32.2 285.8l.2-.2 .7 .2zM32.4 285.6h1.3l-.6 .2zM32.5 285.5l1.2 .1zM32.5 285.5h1.3zM32.6 286.1h1.6zM32.7 285.2l1.1 .3h-1.3zM32.7 285.2h1.8l-.7 .3zM32.7 286.1h1.5z"/>
<path d="M32.7 285.2h1.8zM32.8 285l2 .1zM32.8 285.1l1.7 .1h-1.8zM32.8 285.1h2l-.3 .1zM32.8 286.1h1.5zM33.1 286h1.3zM33.2 281.6l2.3 .5h-2.2zM33.2 281.6h2.3v.5zM33.2 284l2 .5h-2.1zM33.2 284h2.1l-.1 .5zM33.2 286h1.2zM33.4 283l2 .5h-2.1z"/>
<path d="M33.4 283h2.1l-.1 .5zM33.4 285.9h1zM33.6 285.8h.9zM33.7 285.8h.8zM33.9 285.7h.6zM34.1 285.7h.5zM34.1 285.7l.3-.2 .2 .2zM34.4 285.5h.3l-.1 .2zM34.4 285.5l.3-.1v.1zM34.7 285.4v.1zM35.3 280.1l1.1 .1zM35.3 280.2h1.2z"/>
<path d="M35.3 280.2l1.2 .1zM35.4 280.3l1.1 .1h-1.1zM35.4 280.3h1.1v.1zM35.4 280.4h1.1zM35.5 280.4l1 .2h-1zM35.5 280.4h1v.2zM35.5 280.6h1zM35.5 280.6l1 .1zM35.6 280.7l.9 .1zM35.6 280.8l.9 .3h-.9zM35.6 280.8h.9v.3zM35.6 281.1h.9z"/>
<path d="M35.6 281.1l.9 .5h-.8zM35.6 281.1h.9v.5zM35.7 281.6l.8 .2h-.8zM35.7 281.6h.8v.2zM35.7 281.8l.8 .2h-.8zM35.7 281.8h.8v.2zM35.7 282h.8zM35.7 282l.8 .1zM35.8 282.1h.7zM35.9 282.1h.6zM36 282.1h.5zM36.4 282.1h.1z"/>
</g>
<g fill="none" stroke="#000" stroke-width=".21">
<path d="M14.9 279.5h3M15.5 278.8h3.9M32.2 279.9h2.9M14.3 281.7h2.1M14.5 280.4h2.5M15.2 285.7h2.7M24 285.4h2.1M24.4 285.9h2.1M24.9 286.4h2.1M25.1 286.6h2.2M25.4 284.2h2.2M33 281.1h2.4"/>
<path d="M33.4 282.9h2.1"/>
</g>
<path d="M15.1 279.2h3.5M21.9 279.4h2.3M31.4 279.4h3.4M14.4 284h2.2M14.6 280.1h2.7M23.2 284.2h2.1M25.9 285h2.5M33.3 283.7h2.1" fill="none" stroke="#000" stroke-width=".34"/>
<path d="M14.4 283.7h2.1M14.8 285.2h2.5M23.4 284.5h2.1M23.6 284.8h2.1M23.8 285.1h2.1M24.2 285.6h2.1M25.2 280.4h2.6M32.7 280.6h2.6" fill="none" stroke="#000" stroke-width=".3"/>
<path d="M14.3 282.1h2M14.4 280.8h2.4M33.3 282.3h2.2" fill="none" stroke="#000" stroke-width=".42"/>
<path d="M14.3 281.2h2.3M14.5 284.5h2.3" fill="none" stroke="#000" stroke-width=".38"/>
<g font-size="5.7">
<text x="121.4" y="283.6">Temple</text>
<text x="169.3" y="283.7">SS26 T3</text>
</g>
<g font-size="3.5">
<text x="88.5" y="70.2">TEMPLE 3</text>
<text x="109.7" y="84.7">135</text>
<text x="83.2" y="91.5">82.7</text>
<text x="53" y="97.8">20.6</text>
<text x="49.7" y="103">15.8</text>
<text x="50.2" y="109.5">14</text>
<text x="38.7" y="114.2" transform="rotate(-90 38.7 114.2)">3.5</text>
<text x="40" y="115.2">3.8</text>
<text x="62.1" y="118.5">A</text>
<text x="128.9" y="118.2">B</text>
<text x="46.8" y="130.6">5</text>
<text x="57.2" y="129.8" transform="rotate(-90 57.2 129.8)">2</text>
<text x="62.1" y="126.8">A</text>
<text x="128.9" y="126.5">B</text>
<text x="80.2" y="137.4">6.9</text>
<text x="99.6" y="136.1">1.6</text>
<text x="117" y="139.6" transform="rotate(-16 117 139.6)">=R0,2=</text>
<text x="74.8" y="146.6" transform="rotate(-90 74.8 146.6)">3.5</text>
<text x="91.5" y="147">0.1</text>
<text x="105" y="148" transform="rotate(-90 105 148)">3.5</text>
<text x="118.5" y="145.2" transform="rotate(4 118.5 145.2)">R2,5</text>
<text x="148.7" y="145.9" transform="rotate(23 148.7 145.9)">Ø1,4</text>
<text x="22.2" y="171.3" transform="rotate(-50 22.2 171.3)">80°</text>
<text x="38.7" y="168.1">1.5</text>
<text x="27.3" y="177" transform="rotate(-90 27.3 177)">6.9</text>
<text x="56.2" y="182.7">28.6</text>
<text x="30.3" y="186.1" transform="rotate(-71 30.3 186.1)">R2</text>
</g>
<text font-size="3.2" x="46.7" y="128.3">3.5</text>
<g font-size="2.9">
<text x="41.5" y="280.6">Units are in MM &amp; °</text>
<text x="71.5" y="280.6">Drawn</text>
<text x="83" y="280.6">:</text>
<text x="71.6" y="285.2">Checked :</text>
<text x="12.3" y="291.1">LENSKART SOLUTIONS</text>
<text x="71.5" y="290.1">Approved By:</text>
<text x="165.2" y="290.3">ALT : 0</text>
<text x="183.7" y="290.4">SHEET 1/1</text>
</g>
<text font-size="2" x="100.8" y="290">File path - Google Drive\Drawings Files-Bhiwadi\VC E13394</text>
<g font-size="1.7">
<text x="22.9" y="122.1">Y</text>
<text x="77.7" y="158.2">Scale 1:1</text>
<text x="77.8" y="156.1">View Y</text>
<text x="108.6" y="156.8">A-A 2:1</text>
<text x="145.7" y="156.8">B-B 2:1</text>
</g>
</svg>
